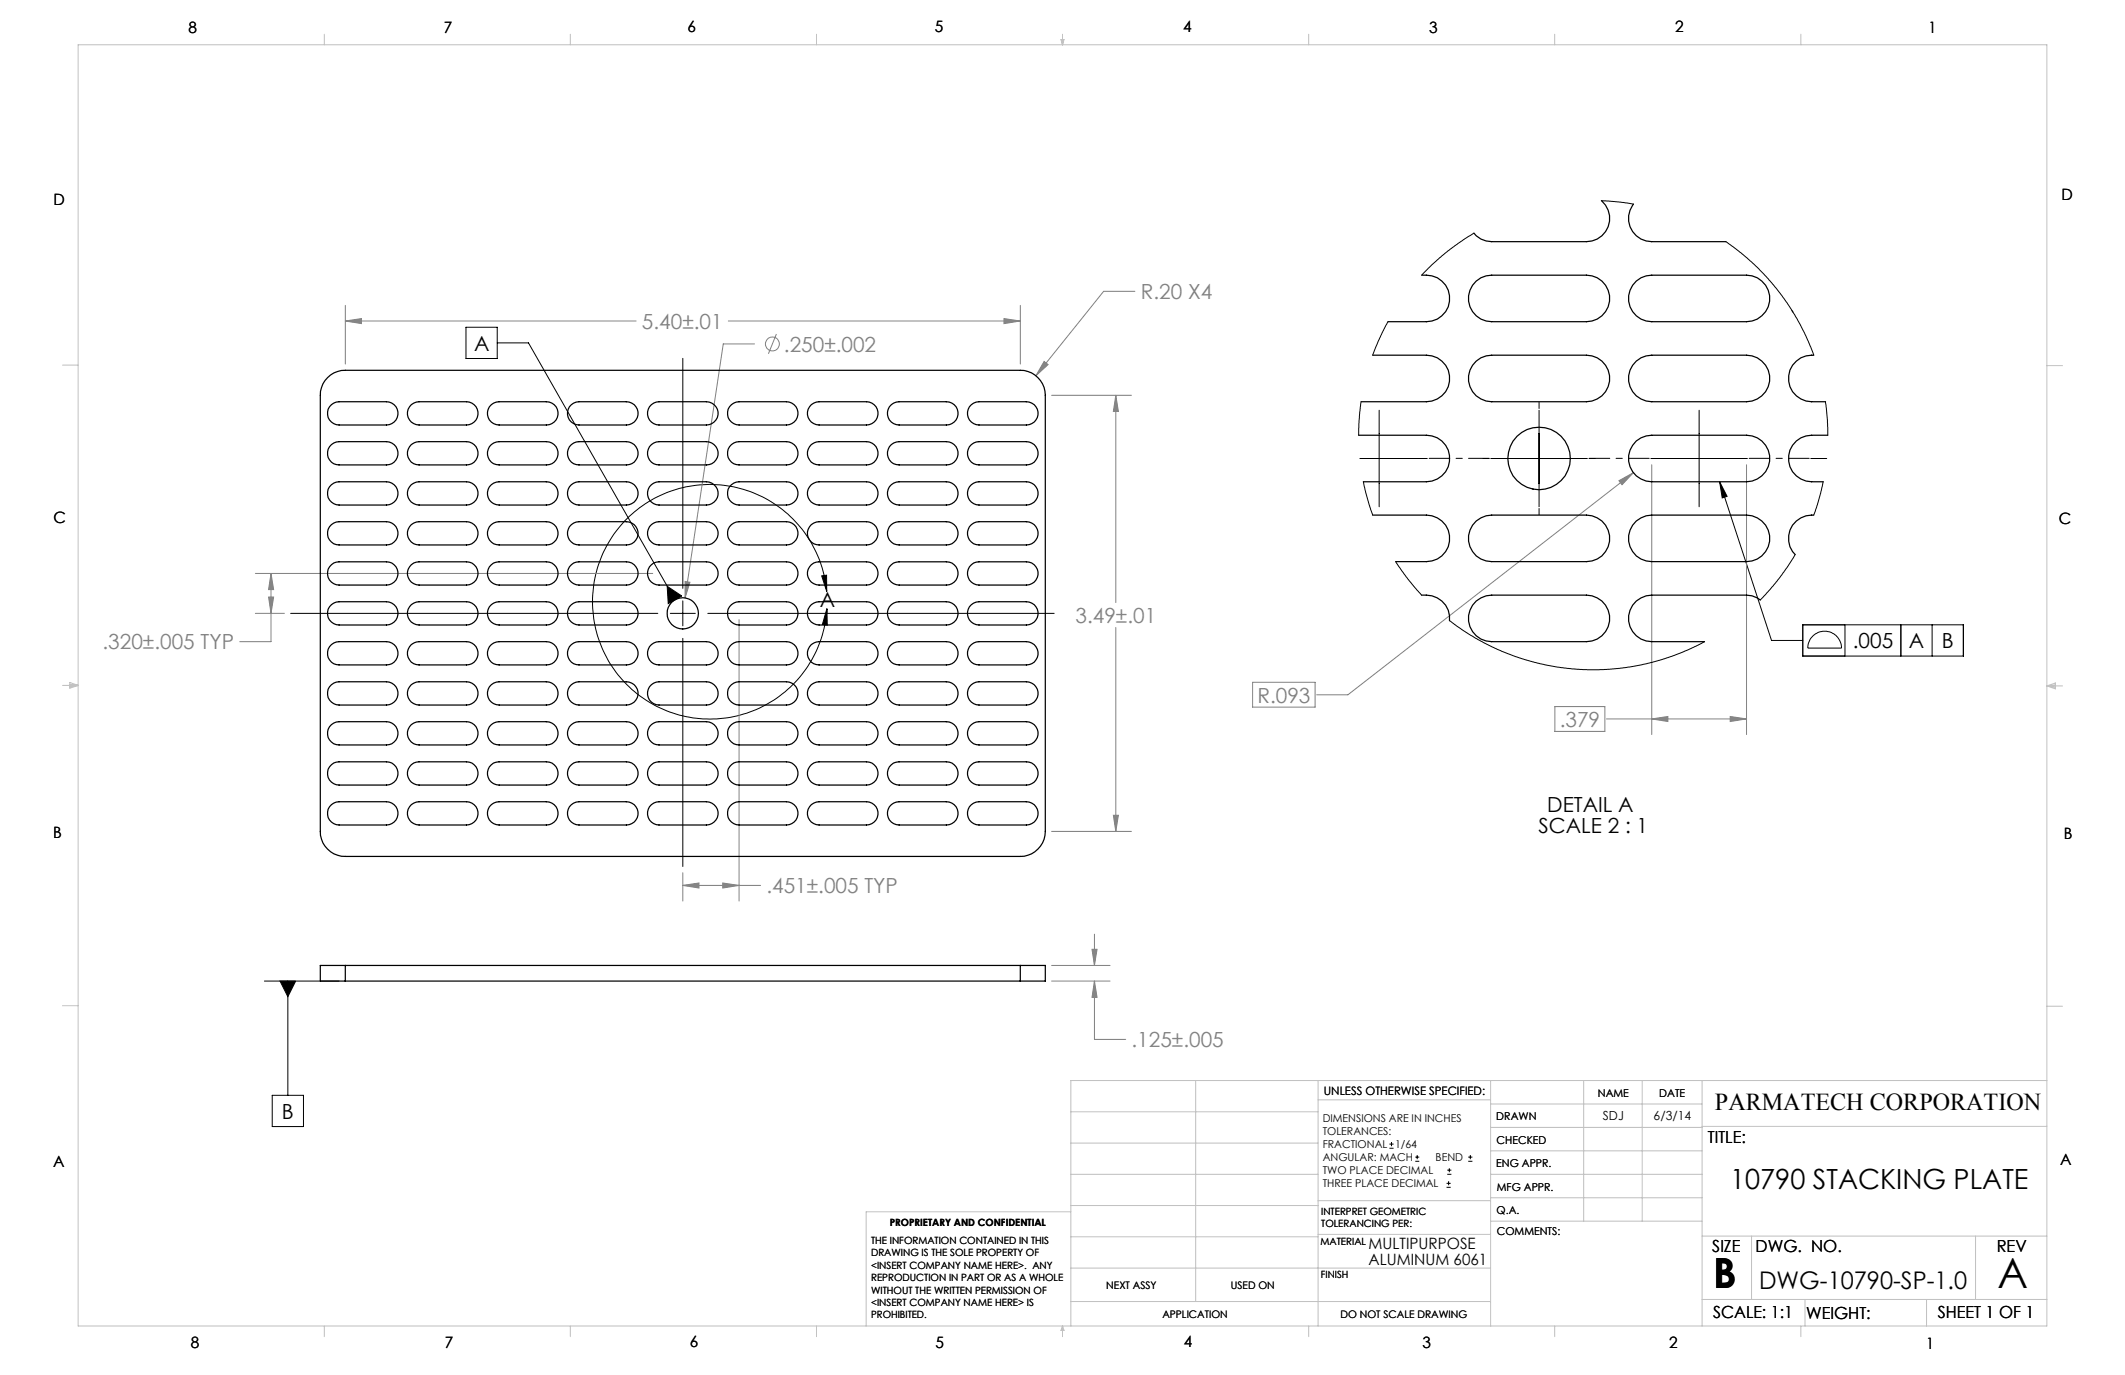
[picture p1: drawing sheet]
<svg xmlns="http://www.w3.org/2000/svg" width="432mm" height="279mm" viewBox="0 0 432 279" stroke-linecap="round" stroke-linejoin="round" font-family="sans-serif">
<g fill="none" stroke="#808080" stroke-width=".2">
<path d="M230.6 59.2h-6.3l-13.8 17.1M70.2 65.2l3.2-.5v1.1zM70.2 62.1v11.9M70.2 65.2h59.1M148 65.2h59.3M153.3 69.9h-6.3l-7.8 51.6M157.8 67.9l-1.7 4M204 64.7l3.3 .5-3.3 .6zM207.3 62.1v11.9M212.2 73.4l.8 .7-2.5 2.2zM213.7 80.3h16.2M226.7 80.3l.6 3.3h-1.1z"/>
<path d="M226.7 80.3v42.1M329 97.7l2.9-1.6-2.3 2.4zM331.9 96.1l-58 45.1h-6.4M335.6 94.4v54.9M354.9 94.4v54.9M51.9 116.5h80.7M55.1 116.5l.5 3.3h-1zM55.1 116.5v13.9h-6.4M139.2 118.1l1 .2-1 3.2zM51.9 124.6h5.9M54.6 121.3h1l-.5 3.3zM150.2 125.9v57.2"/>
<path d="M226.7 127.5v41.4M254.5 138.6h12.7v5.1h-12.7zM315.9 143.6h10.2v5h-10.2zM326.4 146.1h28.5M335.6 146.1l3.3-.5v1zM351.6 145.6l3.3 .5-3.3 .5zM138.7 179.9l3.3-.5v1zM138.7 177.3v5.8M138.7 179.9h15.9M146.9 179.4l3.3 .5-3.3 .5zM213.7 168.9h16.2M226.2 165.7h1.1l-.6 3.2z"/>
<path d="M213.7 196.2h11.9M213.7 199.4h11.9M221.9 192.9h1l-.5 3.3zM222.4 199.4l.5 3.3h-1zM222.4 199.4v11.8h6.3M222.4 189.8v6.4"/>
<circle cx="157" cy="69.9" r="1.41"/>
</g>
<g fill="none" stroke="#000" stroke-width=".2">
<path d="M94.7 66.5h6.3v6.3h-6.3zM101 69.7h6.4l29.8 52.2M138.7 72.8v46.8M276.3 93.2h13.7M280.2 83.4v19.6M301.3 93.2h1.3M302.9 93.2h19.6M312.7 81.7v1.3M312.7 83.4v19.6M322.9 93.2h1.3M335.5 93.2h19.6M345.3 83.4v19.6"/>
<path d="M349.4 97.9l1.5 3-.9 .3zM349.4 97.9l10.6 32.2h6.3M367.9 93.2h3.3M135.6 119.1l2.9 2-2.7 1.6zM167 117l1-.1v3.3zM312.7 103.3v1.3M59.1 124.6h74.6M136.2 124.6h5.1M138.7 122.1v5.1M138.7 129.7v46.4M143.8 124.6h70.4M168 120.2a23.8 23.8 0 0 0-36.3-18.2 23.8 23.8 0 0 0 0 40.6 23.8 23.8 0 0 0 36.3-18.2v-.7"/>
<path d="M168 123.7l.1 3.3-1-.1zM366.3 127h32.7v6.3h-32.7zM368.5 129.1a3.4 3.4 0 0 1 3.7-.6 3.4 3.4 0 0 1 2 3.2h-6.9a3.6 3.6 0 0 1 1.2-2.6zM374.9 127v6.3M386.3 127v6.3M392.6 127v6.3M53.7 199.4h15.2M56.9 199.4h3.2l-1.6 3.1zM58.5 199.4v23.2M55.3 222.6h6.4v6.3h-6.4zM282.3 233.3h.9M282.3 232.5h.9"/>
<path d="M282.8 232.1v.8M287.6 236h.8M287.6 235.1h.8M288 234.7v.8M294.1 238.6h.8M294.1 237.8h.8M294.5 237.4v.8M298.3 236h.9M298.3 235.1h.9M298.8 234.7v.8M293.9 241.3h.9M293.9 240.5h.9"/>
<path d="M294.4 240v.8"/>
</g>
<path d="M302.6 93.1h-12.2M335.1 93.1h-12.2M367.6 93.1h-12.2" fill="none" stroke="#000" stroke-width=".2" stroke-dasharray="15.2 1.3 1.3 1.3" stroke-dashoffset="11"/>
<g fill="none" stroke="#c0c0c0" stroke-width=".2">
<path d="M15.9 9.1h400v260.4h-400zM65.9 6.9v2.2M115.9 6.9v2.2M165.9 6.9v2.2M215.6 8h.6l-.3 1.1zM215.7 8l.2 1.1M215.9 6.9v2.2M216 8l-.1 1.1M265.9 6.9v2.2M315.9 6.9v2.2M365.9 6.9v2.2M12.7 74.2h3.2"/>
<path d="M415.9 74.3h3.2M12.7 139.3h3.2M14.2 139.1l1.7 .2M14.2 138.7l1.7 .6-1.7 .5zM15.9 139.3l-1.7 .3M415.9 139.4h3.2M415.9 139.4l1.8-.6v1.2zM415.9 139.4l1.8 .3M417.7 139.2l-1.8 .2M12.7 204.4h3.2M243 219.6v44.9M267.8 219.6v49.9"/>
<path d="M302.9 219.6v49.9M321.8 219.6v28.5M333.7 219.6v28.5M345.9 219.6v49.9M415.9 204.5h3.2M415.9 219.6h-198.3v49.9M217.6 238.6h50.2M217.6 232.3h50.2M217.6 225.9h50.2M267.8 223.5h35.1M302.9 233.9h43M302.9 229.1h43"/>
<path d="M302.9 224.3h43M302.9 238.6h43M345.9 228.9h70M217.6 257.7h85.3M217.6 251.3h50.2M217.6 245h50.2M217.6 246.2h-41.6v23.3M267.8 250.8h35.1M267.8 244h35.1M302.9 248.1h43M302.9 243.4h43M345.9 251.2h70"/>
<path d="M355.9 251.2v12.9M401.4 251.2v12.9M65.9 269.5v2.1M115.9 269.5v2.1M165.9 269.5v2.1M215.9 269.5v2.1M215.9 269.5l.3 .8h-.6zM217.6 264.5h85.3M265.9 269.5v2.1M315.9 269.5v2.1M345.9 264.1h70M365.9 269.5v2.1"/>
<path d="M366.8 264.1v5.4M391.5 264.1v5.4"/>
</g>
<path d="M167 117l1-.1v3.3zM168 123.7l.1 3.3-1-.1zM135.6 119.1l2.9 2-2.7 1.6zM56.9 199.4l1.6 3.1 1.6-3.1zM349.4 97.9l1.5 3-.9 .3z" fill="#000"/>
<path d="M226.2 165.7h1.1l-.6 3.2zM226.7 80.3l.6 3.3h-1.1zM204 64.7l3.3 .5-3.3 .6zM70.2 65.2l3.2-.5v1.1zM139.2 118.1v3.4l1-3.2zM138.7 179.9l3.3-.5v1zM146.9 179.4l3.3 .5-3.3 .5zM54.6 121.3h1l-.5 3.3zM55.1 116.5l.5 3.3h-1zM212.2 73.4l-1.7 2.9 2.5-2.2zM221.9 192.9h1l-.5 3.3zM222.4 199.4l.5 3.3h-1zM329 97.7l.6 .8 2.3-2.4zM335.6 146.1l3.3-.5v1zM351.6 145.6l3.3 .5-3.3 .5z" fill="#808080"/>
<g fill="none" stroke="#000" stroke-width=".25">
<path d="M288.9 55.9a4.8 4.8 0 0 1 5.6 4.2 4.8 4.8 0 0 1-4.7 5.3h-7.8M300 57.1l.9-.7 1.1-.3 1.1-.2h19.3a4.7 4.7 0 0 1 4.7 4.7 4.7 4.7 0 0 1-4.7 4.8h-19.3a4.7 4.7 0 0 1-4.4-3.1 4.7 4.7 0 0 1 1.3-5.2zM325.4 40.8a4.7 4.7 0 0 1 1.4 5.2 4.7 4.7 0 0 1-4.4 3.1h-19.3a4.4 4.4 0 0 1-3.6-1.7M331.9 41.5a4.7 4.7 0 0 0-.5 5 4.7 4.7 0 0 0 4.2 2.6h15.1M332.5 57.1l.9-.7 1.1-.3 1.1-.2h19.3a4.7 4.7 0 0 1 4.7 4.7 4.7 4.7 0 0 1-4.7 4.8h-19.3a4.7 4.7 0 0 1-4.4-3.1 4.7 4.7 0 0 1 1.3-5.2zM66.6 76.7a4.8 4.8 0 0 1 3.6-1.5h137.1a5.1 5.1 0 0 1 5.1 5.1v88.6a5.1 5.1 0 0 1-5.1 5.1h-137.1a5.1 5.1 0 0 1-5.1-5.1v-88.6a5 5 0 0 1 1.5-3.6zM278.9 72.2h10.9a4.7 4.7 0 0 1 4.8 4.7 4.7 4.7 0 0 1-4.8 4.7h-13.2M300 73.4l.9-.7 1.1-.4 1.1-.1h19.3a4.7 4.7 0 0 1 4.7 4.7 4.7 4.7 0 0 1-4.7 4.7h-19.3a4.7 4.7 0 0 1-4.4-3 4.7 4.7 0 0 1 1.3-5.2zM332.5 73.4l.9-.7 1.1-.4 1.1-.1h19.3a4.7 4.7 0 0 1 4.7 4.7 4.7 4.7 0 0 1-4.7 4.7h-19.3a4.7 4.7 0 0 1-4.4-3 4.7 4.7 0 0 1 1.3-5.2zM364.1 63.1l.2 .3M368.5 72.2a4.7 4.7 0 0 0-5.1 4.5 4.7 4.7 0 0 0 4.7 4.9h2.8M67.3 98.5l1-.5 .6-.1h9.6a2.36 2.36 0 0 1 2.4 2.4 2.36 2.36 0 0 1-2.4 2.3h-9.6a2.35 2.35 0 0 1-2.2-1.5 2.35 2.35 0 0 1 .6-2.6z"/>
<path d="M67.3 90.3l1-.5 .6-.1h9.6a2.36 2.36 0 0 1 2.4 2.4 2.36 2.36 0 0 1-2.4 2.4h-9.6a2.35 2.35 0 0 1-2.2-1.5 2.35 2.35 0 0 1 .6-2.7zM67.3 82.2l1-.5 .6-.1h9.6a2.36 2.36 0 0 1 2.4 2.4 2.36 2.36 0 0 1-2.4 2.4h-9.6a2.35 2.35 0 0 1-2.2-1.6 2.35 2.35 0 0 1 .6-2.6zM83.6 98.5l1-.5 .6-.1h9.6a2.36 2.36 0 0 1 2.3 2.4 2.36 2.36 0 0 1-2.3 2.3h-9.6a2.36 2.36 0 0 1-2.3-1.5 2.36 2.36 0 0 1 .7-2.6zM83.6 90.3l1-.5 .6-.1h9.6a2.36 2.36 0 0 1 2.3 2.4 2.36 2.36 0 0 1-2.3 2.4h-9.6a2.36 2.36 0 0 1-2.3-1.5 2.36 2.36 0 0 1 .7-2.7zM83.6 82.2l1-.5 .6-.1h9.6a2.36 2.36 0 0 1 2.3 2.4 2.36 2.36 0 0 1-2.3 2.4h-9.6a2.36 2.36 0 0 1-2.3-1.6 2.36 2.36 0 0 1 .7-2.6zM99.8 98.5l.5-.3 1.1-.3h9.6a2.36 2.36 0 0 1 2.4 2.4 2.36 2.36 0 0 1-2.4 2.3h-9.6a2.36 2.36 0 0 1-2.2-1.5 2.36 2.36 0 0 1 .6-2.6zM99.8 90.3l.5-.3 1.1-.3h9.6a2.36 2.36 0 0 1 2.4 2.4 2.36 2.36 0 0 1-2.4 2.4h-9.6a2.36 2.36 0 0 1-2.2-1.5 2.36 2.36 0 0 1 .6-2.7zM99.8 82.2l.5-.3 1.1-.3h9.6a2.36 2.36 0 0 1 2.4 2.4 2.36 2.36 0 0 1-2.4 2.4h-9.6a2.36 2.36 0 0 1-2.2-1.6 2.36 2.36 0 0 1 .6-2.6zM116.1 98.5l1-.5 .6-.1h9.6a2.36 2.36 0 0 1 2.4 2.4 2.36 2.36 0 0 1-2.4 2.3h-9.6a2.36 2.36 0 0 1-2.2-1.5 2.36 2.36 0 0 1 .6-2.6zM116.1 90.3l1-.5 .6-.1h9.6a2.36 2.36 0 0 1 2.4 2.4 2.36 2.36 0 0 1-2.4 2.4h-9.6a2.36 2.36 0 0 1-2.2-1.6 2.36 2.36 0 0 1 .6-2.6zM116.1 82.2l1-.5 .6-.1h9.6a2.36 2.36 0 0 1 2.4 2.4 2.36 2.36 0 0 1-2.4 2.4h-9.6a2.36 2.36 0 0 1-2.2-1.6 2.36 2.36 0 0 1 .6-2.6zM132.4 98.5l.9-.5 .6-.1h9.6a2.36 2.36 0 0 1 2.4 2.4 2.36 2.36 0 0 1-2.4 2.3h-9.6a2.36 2.36 0 0 1-2.2-1.5 2.36 2.36 0 0 1 .7-2.6z"/>
<path d="M132.4 90.3l.9-.5 .6-.1h9.6a2.36 2.36 0 0 1 2.4 2.4 2.36 2.36 0 0 1-2.4 2.4h-9.6a2.36 2.36 0 0 1-2.2-1.6 2.36 2.36 0 0 1 .7-2.6zM132.4 82.2l.9-.5 .6-.1h9.6a2.36 2.36 0 0 1 2.4 2.4 2.36 2.36 0 0 1-2.4 2.4h-9.6a2.36 2.36 0 0 1-2.2-1.6 2.36 2.36 0 0 1 .7-2.6zM148.6 98.5l1-.5 .6-.1h9.6a2.36 2.36 0 0 1 2.4 2.4 2.36 2.36 0 0 1-2.4 2.3h-9.6a2.35 2.35 0 0 1-2.2-1.5 2.35 2.35 0 0 1 .6-2.6zM148.6 90.3l1-.5 .6-.1h9.6a2.36 2.36 0 0 1 2.4 2.4 2.36 2.36 0 0 1-2.4 2.4h-9.6a2.35 2.35 0 0 1-2.2-1.5 2.35 2.35 0 0 1 .6-2.7zM148.6 82.2l1-.5 .6-.1h9.6a2.36 2.36 0 0 1 2.4 2.4 2.36 2.36 0 0 1-2.4 2.4h-9.6a2.35 2.35 0 0 1-2.2-1.6 2.35 2.35 0 0 1 .6-2.6zM164.9 98.5l1-.5 .5-.1h9.7a2.36 2.36 0 0 1 2.3 2.4 2.36 2.36 0 0 1-2.3 2.3h-9.7a2.36 2.36 0 0 1-2.2-1.5 2.36 2.36 0 0 1 .7-2.6zM164.9 90.3l1-.5 .5-.1h9.7a2.36 2.36 0 0 1 2.3 2.4 2.36 2.36 0 0 1-2.3 2.4h-9.7a2.36 2.36 0 0 1-2.2-1.5 2.36 2.36 0 0 1 .7-2.7zM164.9 82.2l1-.5 .5-.1h9.7a2.36 2.36 0 0 1 2.3 2.4 2.36 2.36 0 0 1-2.3 2.4h-9.7a2.36 2.36 0 0 1-2.2-1.6 2.36 2.36 0 0 1 .7-2.6zM181.1 98.5l.5-.3 1.1-.3h9.6a2.36 2.36 0 0 1 2.4 2.4 2.36 2.36 0 0 1-2.4 2.3h-9.6a2.36 2.36 0 0 1-2.2-1.5 2.36 2.36 0 0 1 .6-2.6zM181.1 90.3l.5-.3 1.1-.3h9.6a2.36 2.36 0 0 1 2.4 2.4 2.36 2.36 0 0 1-2.4 2.4h-9.6a2.36 2.36 0 0 1-2.2-1.5 2.36 2.36 0 0 1 .6-2.7zM181.1 82.2l.5-.3 1.1-.3h9.6a2.36 2.36 0 0 1 2.4 2.4 2.36 2.36 0 0 1-2.4 2.4h-9.6a2.36 2.36 0 0 1-2.2-1.6 2.36 2.36 0 0 1 .6-2.6zM197.4 98.5l1-.5 .5-.1h9.7a2.36 2.36 0 0 1 2.3 2.4 2.36 2.36 0 0 1-2.3 2.3h-9.7a2.36 2.36 0 0 1-2.2-1.5 2.36 2.36 0 0 1 .7-2.6z"/>
<path d="M197.4 90.3l1-.5 .5-.1h9.7a2.36 2.36 0 0 1 2.3 2.4 2.36 2.36 0 0 1-2.3 2.4h-9.7a2.36 2.36 0 0 1-2.2-1.6 2.36 2.36 0 0 1 .7-2.6zM197.4 82.2l1-.5 .5-.1h9.7a2.36 2.36 0 0 1 2.3 2.4 2.36 2.36 0 0 1-2.3 2.4h-9.7a2.36 2.36 0 0 1-2.2-1.6 2.36 2.36 0 0 1 .7-2.6zM276.1 88.4h13.7a4.7 4.7 0 0 1 4.8 4.8 4.7 4.7 0 0 1-4.8 4.7h-12.8M332.5 89.6l.9-.6 1.1-.4 1.1-.2h19.3a4.7 4.7 0 0 1 4.7 4.8 4.7 4.7 0 0 1-4.7 4.7h-19.3a4.8 4.8 0 0 1-4.4-3.1 4.8 4.8 0 0 1 1.3-5.2zM371.4 88.4h-3.3a4.7 4.7 0 0 0-4.7 4.8 4.7 4.7 0 0 0 4.7 4.7h2.4M67.3 114.8l.5-.4 1.1-.2h9.6a2.36 2.36 0 0 1 2.4 2.3 2.36 2.36 0 0 1-2.4 2.4h-9.6a2.35 2.35 0 0 1-2.2-1.5 2.35 2.35 0 0 1 .6-2.6zM67.3 106.6l1-.5 .6-.1h9.6a2.36 2.36 0 0 1 2.4 2.4 2.36 2.36 0 0 1-2.4 2.3h-9.6a2.35 2.35 0 0 1-2.2-1.5 2.35 2.35 0 0 1 .6-2.6zM83.6 114.8l.5-.4 1.1-.2h9.6a2.36 2.36 0 0 1 2.3 2.3 2.36 2.36 0 0 1-2.3 2.4h-9.6a2.37 2.37 0 0 1-2.2-1.5 2.37 2.37 0 0 1 .6-2.6zM83.6 106.6l1-.5 .6-.1h9.6a2.36 2.36 0 0 1 2.3 2.4 2.36 2.36 0 0 1-2.3 2.3h-9.6a2.36 2.36 0 0 1-2.3-1.5 2.36 2.36 0 0 1 .7-2.6zM99.8 114.8l.5-.4 1.1-.2h9.6a2.36 2.36 0 0 1 2.4 2.3 2.36 2.36 0 0 1-2.4 2.4h-9.6a2.37 2.37 0 0 1-2.2-1.5 2.37 2.37 0 0 1 .6-2.6zM99.8 106.6l.5-.3 1.1-.3h9.6a2.36 2.36 0 0 1 2.4 2.4 2.36 2.36 0 0 1-2.4 2.3h-9.6a2.36 2.36 0 0 1-2.2-1.5 2.36 2.36 0 0 1 .6-2.6zM116.1 114.8l.5-.4 1.1-.2h9.6a2.36 2.36 0 0 1 2.4 2.3 2.36 2.36 0 0 1-2.4 2.4h-9.6a2.37 2.37 0 0 1-2.2-1.5 2.37 2.37 0 0 1 .6-2.6z"/>
<path d="M116.1 106.6l1-.5 .6-.1h9.6a2.36 2.36 0 0 1 2.4 2.4 2.36 2.36 0 0 1-2.4 2.3h-9.6a2.36 2.36 0 0 1-2.2-1.5 2.36 2.36 0 0 1 .6-2.6zM132.4 114.8l.4-.4 1.1-.2h9.6a2.36 2.36 0 0 1 2.4 2.3 2.36 2.36 0 0 1-2.4 2.4h-9.6a2.37 2.37 0 0 1-2.2-1.5 2.37 2.37 0 0 1 .7-2.6zM132.4 106.6l.9-.5 .6-.1h9.6a2.36 2.36 0 0 1 2.4 2.4 2.36 2.36 0 0 1-2.4 2.3h-9.6a2.36 2.36 0 0 1-2.2-1.5 2.36 2.36 0 0 1 .7-2.6zM148.6 114.8l.5-.4 1.1-.2h9.6a2.36 2.36 0 0 1 2.4 2.3 2.36 2.36 0 0 1-2.4 2.4h-9.6a2.35 2.35 0 0 1-2.2-1.5 2.35 2.35 0 0 1 .6-2.6zM148.6 106.6l1-.5 .6-.1h9.6a2.36 2.36 0 0 1 2.4 2.4 2.36 2.36 0 0 1-2.4 2.3h-9.6a2.35 2.35 0 0 1-2.2-1.5 2.35 2.35 0 0 1 .6-2.6zM164.9 114.8l.4-.4 1.1-.2h9.7a2.36 2.36 0 0 1 2.3 2.3 2.36 2.36 0 0 1-2.3 2.4h-9.7a2.37 2.37 0 0 1-2.2-1.5 2.37 2.37 0 0 1 .7-2.6zM164.9 106.6l1-.5 .5-.1h9.7a2.36 2.36 0 0 1 2.3 2.4 2.36 2.36 0 0 1-2.3 2.3h-9.7a2.36 2.36 0 0 1-2.2-1.5 2.36 2.36 0 0 1 .7-2.6zM181.1 114.8l.5-.4 1.1-.2h9.6a2.36 2.36 0 0 1 2.4 2.3 2.36 2.36 0 0 1-2.4 2.4h-9.6a2.37 2.37 0 0 1-2.2-1.5 2.37 2.37 0 0 1 .6-2.6zM181.1 106.6l.5-.3 1.1-.3h9.6a2.36 2.36 0 0 1 2.4 2.4 2.36 2.36 0 0 1-2.4 2.3h-9.6a2.36 2.36 0 0 1-2.2-1.5 2.36 2.36 0 0 1 .6-2.6zM197.4 114.8l.4-.4 1.1-.2h9.7a2.36 2.36 0 0 1 2.3 2.3 2.36 2.36 0 0 1-2.3 2.4h-9.7a2.37 2.37 0 0 1-2.1-1.5 2.37 2.37 0 0 1 .6-2.6zM197.4 106.6l1-.5 .5-.1h9.7a2.36 2.36 0 0 1 2.3 2.4 2.36 2.36 0 0 1-2.3 2.3h-9.7a2.36 2.36 0 0 1-2.2-1.5 2.36 2.36 0 0 1 .7-2.6zM278.9 104.7h10.9a4.7 4.7 0 0 1 4.8 4.7 4.7 4.7 0 0 1-4.8 4.7h-6.2"/>
<path d="M300 105.9l.9-.7 1.1-.4 1.1-.1h19.3a4.7 4.7 0 0 1 4.7 4.7 4.7 4.7 0 0 1-4.7 4.7h-19.3a4.7 4.7 0 0 1-4.4-3 4.7 4.7 0 0 1 1.3-5.2zM332.5 105.9l.9-.7 1.1-.4 1.1-.1h19.3a4.7 4.7 0 0 1 4.7 4.7 4.7 4.7 0 0 1-4.7 4.7h-19.3a4.7 4.7 0 0 1-4.4-3 4.7 4.7 0 0 1 1.3-5.2zM368.5 104.7a4.7 4.7 0 0 0-4.6 2.7 4.7 4.7 0 0 0 .9 5.3M67.3 122.9l1-.6h.6h9.6a2.36 2.36 0 0 1 2.4 2.3 2.36 2.36 0 0 1-2.4 2.4h-9.6a2.35 2.35 0 0 1-2.2-1.5 2.35 2.35 0 0 1 .6-2.6zM67.3 131l1-.5 .6-.1h9.6a2.36 2.36 0 0 1 2.4 2.4 2.36 2.36 0 0 1-2.4 2.3h-9.6a2.35 2.35 0 0 1-2.2-1.5 2.35 2.35 0 0 1 .6-2.6zM67.3 139.1l1-.5 .6-.1h9.6a2.36 2.36 0 0 1 2.4 2.4 2.36 2.36 0 0 1-2.4 2.4h-9.6a2.35 2.35 0 0 1-2.2-1.6 2.35 2.35 0 0 1 .6-2.6zM83.6 122.9l1-.6h.6h9.6a2.36 2.36 0 0 1 2.3 2.3 2.36 2.36 0 0 1-2.3 2.4h-9.6a2.36 2.36 0 0 1-2.3-1.5 2.36 2.36 0 0 1 .7-2.6zM83.6 131l1-.5 .6-.1h9.6a2.36 2.36 0 0 1 2.3 2.4 2.36 2.36 0 0 1-2.3 2.3h-9.6a2.36 2.36 0 0 1-2.3-1.5 2.36 2.36 0 0 1 .7-2.6zM83.6 139.1l1-.5 .6-.1h9.6a2.36 2.36 0 0 1 2.3 2.4 2.36 2.36 0 0 1-2.3 2.4h-9.6a2.36 2.36 0 0 1-2.3-1.6 2.36 2.36 0 0 1 .7-2.6zM99.8 122.9l.5-.3 1.1-.3h9.6a2.36 2.36 0 0 1 2.4 2.3 2.36 2.36 0 0 1-2.4 2.4h-9.6a2.36 2.36 0 0 1-2.2-1.5 2.36 2.36 0 0 1 .6-2.6zM99.8 131l.5-.3 1.1-.3h9.6a2.36 2.36 0 0 1 2.4 2.4 2.36 2.36 0 0 1-2.4 2.3h-9.6a2.36 2.36 0 0 1-2.2-1.5 2.36 2.36 0 0 1 .6-2.6zM99.8 139.1l.5-.3 1.1-.3h9.6a2.36 2.36 0 0 1 2.4 2.4 2.36 2.36 0 0 1-2.4 2.4h-9.6a2.36 2.36 0 0 1-2.2-1.6 2.36 2.36 0 0 1 .6-2.6z"/>
<path d="M116.1 122.9l1-.6h.6h9.6a2.36 2.36 0 0 1 2.4 2.3 2.36 2.36 0 0 1-2.4 2.4h-9.6a2.36 2.36 0 0 1-2.2-1.5 2.36 2.36 0 0 1 .6-2.6zM116.1 131l1-.5 .6-.1h9.6a2.36 2.36 0 0 1 2.4 2.4 2.36 2.36 0 0 1-2.4 2.3h-9.6a2.36 2.36 0 0 1-2.2-1.5 2.36 2.36 0 0 1 .6-2.6zM116.1 139.1l1-.5 .6-.1h9.6a2.36 2.36 0 0 1 2.4 2.4 2.36 2.36 0 0 1-2.4 2.4h-9.6a2.36 2.36 0 0 1-2.2-1.6 2.36 2.36 0 0 1 .6-2.6zM132.4 131l.9-.5 .6-.1h9.6a2.36 2.36 0 0 1 2.4 2.4 2.36 2.36 0 0 1-2.4 2.3h-9.6a2.36 2.36 0 0 1-2.2-1.5 2.36 2.36 0 0 1 .7-2.6zM132.4 139.1l.9-.5 .6-.1h9.6a2.36 2.36 0 0 1 2.4 2.4 2.36 2.36 0 0 1-2.4 2.4h-9.6a2.36 2.36 0 0 1-2.2-1.6 2.36 2.36 0 0 1 .7-2.6zM148.6 122.9l1-.6h.6h9.6a2.36 2.36 0 0 1 2.4 2.3 2.36 2.36 0 0 1-2.4 2.4h-9.6a2.35 2.35 0 0 1-2.2-1.5 2.35 2.35 0 0 1 .6-2.6zM148.6 131l1-.5 .6-.1h9.6a2.36 2.36 0 0 1 2.4 2.4 2.36 2.36 0 0 1-2.4 2.3h-9.6a2.35 2.35 0 0 1-2.2-1.5 2.35 2.35 0 0 1 .6-2.6zM148.6 139.1l1-.5 .6-.1h9.6a2.36 2.36 0 0 1 2.4 2.4 2.36 2.36 0 0 1-2.4 2.4h-9.6a2.35 2.35 0 0 1-2.2-1.6 2.35 2.35 0 0 1 .6-2.6zM164.9 122.9l1-.6h.5h9.7a2.36 2.36 0 0 1 2.3 2.3 2.36 2.36 0 0 1-2.3 2.4h-9.7a2.36 2.36 0 0 1-2.2-1.5 2.36 2.36 0 0 1 .7-2.6zM164.9 131l1-.5 .5-.1h9.7a2.36 2.36 0 0 1 2.3 2.4 2.36 2.36 0 0 1-2.3 2.3h-9.7a2.36 2.36 0 0 1-2.2-1.5 2.36 2.36 0 0 1 .7-2.6zM164.9 139.1l1-.5 .5-.1h9.7a2.36 2.36 0 0 1 2.3 2.4 2.36 2.36 0 0 1-2.3 2.4h-9.7a2.36 2.36 0 0 1-2.2-1.6 2.36 2.36 0 0 1 .7-2.6zM181.1 122.9l.5-.3 1.1-.3h9.6a2.36 2.36 0 0 1 2.4 2.3 2.36 2.36 0 0 1-2.4 2.4h-9.6a2.36 2.36 0 0 1-2.2-1.5 2.36 2.36 0 0 1 .6-2.6z"/>
<path d="M181.1 131l.5-.3 1.1-.3h9.6a2.36 2.36 0 0 1 2.4 2.4 2.36 2.36 0 0 1-2.4 2.3h-9.6a2.36 2.36 0 0 1-2.2-1.5 2.36 2.36 0 0 1 .6-2.6zM181.1 139.1l.5-.3 1.1-.3h9.6a2.36 2.36 0 0 1 2.4 2.4 2.36 2.36 0 0 1-2.4 2.4h-9.6a2.36 2.36 0 0 1-2.2-1.6 2.36 2.36 0 0 1 .6-2.6zM197.4 122.9l1-.6h.5h9.7a2.36 2.36 0 0 1 2.3 2.3 2.36 2.36 0 0 1-2.3 2.4h-9.7a2.36 2.36 0 0 1-2.2-1.5 2.36 2.36 0 0 1 .7-2.6zM197.4 131l1-.5 .5-.1h9.7a2.36 2.36 0 0 1 2.3 2.4 2.36 2.36 0 0 1-2.3 2.3h-9.7a2.36 2.36 0 0 1-2.2-1.5 2.36 2.36 0 0 1 .7-2.6zM197.4 139.1l1-.5 .5-.1h9.7a2.36 2.36 0 0 1 2.3 2.4 2.36 2.36 0 0 1-2.3 2.4h-9.7a2.36 2.36 0 0 1-2.2-1.6 2.36 2.36 0 0 1 .7-2.6zM288.9 120.9a4.8 4.8 0 0 1 5.6 5.2M300 122.1l.9-.6 1.1-.4 1.1-.2h19.3a4.7 4.7 0 0 1 4.7 4.8 4.7 4.7 0 0 1-4.7 4.7h-19.3a4.7 4.7 0 0 1-4.4-3.1 4.7 4.7 0 0 1 1.3-5.2zM357.7 121.9l-.6-.4-1.1-.4-1.1-.2h-19.3a4.7 4.7 0 0 0-4.7 4.8 4.7 4.7 0 0 0 4.7 4.7h10.8M67.3 147.2l1-.5 .6-.1h9.6a2.36 2.36 0 0 1 2.4 2.4 2.36 2.36 0 0 1-2.4 2.4h-9.6a2.35 2.35 0 0 1-2.2-1.5 2.35 2.35 0 0 1 .6-2.7zM67.3 155.4l.5-.4 1.1-.2h9.6a2.36 2.36 0 0 1 2.4 2.4 2.36 2.36 0 0 1-2.4 2.3h-9.6a2.35 2.35 0 0 1-2.2-1.5 2.35 2.35 0 0 1 .6-2.6zM83.6 147.2l1-.5 .6-.1h9.6a2.36 2.36 0 0 1 2.3 2.4 2.36 2.36 0 0 1-2.3 2.4h-9.6a2.36 2.36 0 0 1-2.3-1.5 2.36 2.36 0 0 1 .7-2.7zM83.6 155.4l.5-.4 1.1-.2h9.6a2.36 2.36 0 0 1 2.3 2.4 2.36 2.36 0 0 1-2.3 2.3h-9.6a2.37 2.37 0 0 1-2.2-1.5 2.37 2.37 0 0 1 .6-2.6z"/>
<path d="M99.8 147.2l.5-.3 1.1-.3h9.6a2.36 2.36 0 0 1 2.4 2.4 2.36 2.36 0 0 1-2.4 2.4h-9.6a2.36 2.36 0 0 1-2.2-1.5 2.36 2.36 0 0 1 .6-2.7zM99.8 155.4l.5-.4 1.1-.2h9.6a2.36 2.36 0 0 1 2.4 2.4 2.36 2.36 0 0 1-2.4 2.3h-9.6a2.37 2.37 0 0 1-2.2-1.5 2.37 2.37 0 0 1 .6-2.6zM116.1 147.2l1-.5 .6-.1h9.6a2.36 2.36 0 0 1 2.4 2.4 2.36 2.36 0 0 1-2.4 2.4h-9.6a2.36 2.36 0 0 1-2.2-1.6 2.36 2.36 0 0 1 .6-2.6zM116.1 155.4l.5-.4 1.1-.2h9.6a2.36 2.36 0 0 1 2.4 2.4 2.36 2.36 0 0 1-2.4 2.3h-9.6a2.37 2.37 0 0 1-2.2-1.5 2.37 2.37 0 0 1 .6-2.6zM132.4 147.2l.9-.5 .6-.1h9.6a2.36 2.36 0 0 1 2.4 2.4 2.36 2.36 0 0 1-2.4 2.4h-9.6a2.36 2.36 0 0 1-2.2-1.6 2.36 2.36 0 0 1 .7-2.6zM132.4 155.4l.4-.4 1.1-.2h9.6a2.36 2.36 0 0 1 2.4 2.4 2.36 2.36 0 0 1-2.4 2.3h-9.6a2.37 2.37 0 0 1-2.2-1.5 2.37 2.37 0 0 1 .7-2.6zM148.6 147.2l1-.5 .6-.1h9.6a2.36 2.36 0 0 1 2.4 2.4 2.36 2.36 0 0 1-2.4 2.4h-9.6a2.35 2.35 0 0 1-2.2-1.5 2.35 2.35 0 0 1 .6-2.7zM148.6 155.4l.5-.4 1.1-.2h9.6a2.36 2.36 0 0 1 2.4 2.4 2.36 2.36 0 0 1-2.4 2.3h-9.6a2.35 2.35 0 0 1-2.2-1.5 2.35 2.35 0 0 1 .6-2.6zM164.9 147.2l1-.5 .5-.1h9.7a2.36 2.36 0 0 1 2.3 2.4 2.36 2.36 0 0 1-2.3 2.4h-9.7a2.36 2.36 0 0 1-2.2-1.5 2.36 2.36 0 0 1 .7-2.7zM164.9 155.4l.4-.4 1.1-.2h9.7a2.36 2.36 0 0 1 2.3 2.4 2.36 2.36 0 0 1-2.3 2.3h-9.7a2.37 2.37 0 0 1-2.2-1.5 2.37 2.37 0 0 1 .7-2.6zM181.1 147.2l.5-.3 1.1-.3h9.6a2.36 2.36 0 0 1 2.4 2.4 2.36 2.36 0 0 1-2.4 2.4h-9.6a2.36 2.36 0 0 1-2.2-1.5 2.36 2.36 0 0 1 .6-2.7zM181.1 155.4l.5-.4 1.1-.2h9.6a2.36 2.36 0 0 1 2.4 2.4 2.36 2.36 0 0 1-2.4 2.3h-9.6a2.37 2.37 0 0 1-2.2-1.5 2.37 2.37 0 0 1 .6-2.6z"/>
<path d="M197.4 147.2l1-.5 .5-.1h9.7a2.36 2.36 0 0 1 2.3 2.4 2.36 2.36 0 0 1-2.3 2.4h-9.7a2.36 2.36 0 0 1-2.2-1.6 2.36 2.36 0 0 1 .7-2.6zM197.4 155.4l.4-.4 1.1-.2h9.7a2.36 2.36 0 0 1 2.3 2.4 2.36 2.36 0 0 1-2.3 2.3h-9.7a2.37 2.37 0 0 1-2.1-1.5 2.37 2.37 0 0 1 .6-2.6zM67.3 163.5l1-.5 .6-.1h9.6a2.36 2.36 0 0 1 2.4 2.4 2.36 2.36 0 0 1-2.4 2.3h-9.6a2.35 2.35 0 0 1-2.2-1.5 2.35 2.35 0 0 1 .6-2.6zM83.6 163.5l1-.5 .6-.1h9.6a2.36 2.36 0 0 1 2.3 2.4 2.36 2.36 0 0 1-2.3 2.3h-9.6a2.36 2.36 0 0 1-2.3-1.5 2.36 2.36 0 0 1 .7-2.6zM99.8 163.5l.5-.3 1.1-.3h9.6a2.36 2.36 0 0 1 2.4 2.4 2.36 2.36 0 0 1-2.4 2.3h-9.6a2.36 2.36 0 0 1-2.2-1.5 2.36 2.36 0 0 1 .6-2.6zM116.1 163.5l1-.5 .6-.1h9.6a2.36 2.36 0 0 1 2.4 2.4 2.36 2.36 0 0 1-2.4 2.3h-9.6a2.36 2.36 0 0 1-2.2-1.5 2.36 2.36 0 0 1 .6-2.6zM132.4 163.5l.9-.5 .6-.1h9.6a2.36 2.36 0 0 1 2.4 2.4 2.36 2.36 0 0 1-2.4 2.3h-9.6a2.36 2.36 0 0 1-2.2-1.5 2.36 2.36 0 0 1 .7-2.6zM148.6 163.5l1-.5 .6-.1h9.6a2.36 2.36 0 0 1 2.4 2.4 2.36 2.36 0 0 1-2.4 2.3h-9.6a2.35 2.35 0 0 1-2.2-1.5 2.35 2.35 0 0 1 .6-2.6zM164.9 163.5l1-.5 .5-.1h9.7a2.36 2.36 0 0 1 2.3 2.4 2.36 2.36 0 0 1-2.3 2.3h-9.7a2.36 2.36 0 0 1-2.2-1.5 2.36 2.36 0 0 1 .7-2.6zM181.1 163.5l.5-.3 1.1-.3h9.6a2.36 2.36 0 0 1 2.4 2.4 2.36 2.36 0 0 1-2.4 2.3h-9.6a2.36 2.36 0 0 1-2.2-1.5 2.36 2.36 0 0 1 .6-2.6zM197.4 163.5l1-.5 .5-.1h9.7a2.36 2.36 0 0 1 2.3 2.4 2.36 2.36 0 0 1-2.3 2.3h-9.7a2.36 2.36 0 0 1-2.2-1.5 2.36 2.36 0 0 1 .7-2.6zM70.2 196.2h-5.1v3.2h5.1"/>
<path d="M70.2 196.2v3.2M70.2 196.2h137.1M70.2 199.4h137.1M207.3 196.2h5.1v3.2h-5.1M207.3 196.2v3.2"/>
<circle cx="312.7" cy="93.1" r="6.4"/>
<circle cx="138.7" cy="124.6" r="3.2"/>
</g>
<path d="M299.5 47.4l-2.1 1.3-3.2 2.3-3.1 2.7-2.2 2.2M325.4 40.8l3.8 .3 2.7 .4M350.7 49.1l4.2 3.2 3.5 3.4 3.3 3.9 2.4 3.5M282 65.4l-1.9 3.8-1.2 3M364.3 63.4l2.4 4.3 1.8 4.5M276.6 81.6l-.4 2.9-.1 3.9M277 97.9l1.1 4.2 .8 2.6M370.5 97.9l-1.2 4.6-.8 2.2M370.9 81.6l.4 3.7 .1 3.1M283.6 114.1l2.5 3.6 2.8 3.2M364.8 112.7l-2.8 4.2-2.3 2.9-2 2.1M294.5 126.1l2.6 1.9 2.8 1.7 5.4 2.7 3.5 1.3 4.1 1.2 3.6 .7 3 .3 3.1 .2 3.9-.1 3.7-.3 3.5-.6 6-1.7 3.4-1.4 3.3-1.6" fill="none" stroke="#000" stroke-width=".2"/>
<g font-size="8.5">
<text x="348.1" y="261.8">B</text>
<text x="405.9" y="261.6">A</text>
</g>
<text font-size="5.6" x="351.6" y="241.5">10790 STACKING PLATE</text>
<g font-size="4.9">
<text x="348.5" y="225.5">PARMATECH CORPORATION</text>
<text x="357.4" y="261.9">DWG-10790-SP-1.0</text>
</g>
<g font-size="4.2" fill="#808080">
<text x="231.8" y="60.8">R.20 X4</text>
<text x="130.4" y="66.8">5.40±.01</text>
<text x="159.3" y="71.4">.250±.002</text>
<text x="20.8" y="132">.320±.005 TYP</text>
<text x="218.6" y="126.6">3.49±.01</text>
<text x="255.5" y="142.8">R.093</text>
<text x="316.9" y="147.7">.379</text>
<text x="155.7" y="181.5">.451±.005 TYP</text>
<text x="229.9" y="212.8">.125±.005</text>
</g>
<g font-size="4.2">
<text x="96.3" y="71.3">A</text>
<text x="166.6" y="123.4">A</text>
<text x="376.5" y="131.7">.005</text>
<text x="387.9" y="131.7">A</text>
<text x="394.6" y="131.7">B</text>
<text x="314.4" y="165.1">DETAIL A</text>
<text x="312.6" y="169.2">SCALE 2 : 1</text>
<text x="57.3" y="227.3">B</text>
</g>
<g font-size="3.4">
<text x="347.1" y="232.3">TITLE:</text>
<text x="347.9" y="254.3">SIZE</text>
<text x="356.7" y="254.4">DWG. NO.</text>
<text x="405.7" y="254.5">REV</text>
<text x="348.1" y="267.9">SCALE: 1:1</text>
<text x="367" y="268">WEIGHT:</text>
<text x="393.8" y="267.9">SHEET 1 OF 1</text>
</g>
<g font-size="3.2">
<text x="38.3" y="6.7">8</text>
<text x="90.2" y="6.7">7</text>
<text x="139.7" y="6.5">6</text>
<text x="190" y="6.5">5</text>
<text x="240.4" y="6.5">4</text>
<text x="290.4" y="6.7">3</text>
<text x="340.4" y="6.5">2</text>
<text x="391.9" y="6.7">1</text>
<text x="10.9" y="41.6">D</text>
<text x="418.9" y="40.7">D</text>
<text x="10.9" y="106.3">C</text>
<text x="418.4" y="106.4">C</text>
<text x="10.8" y="170.2">B</text>
<text x="419.4" y="170.6">B</text>
<text x="10.8" y="237.2">A</text>
<text x="418.6" y="236.8">A</text>
<text x="278.1" y="253.8">MULTIPURPOSE</text>
<text x="278.1" y="257">ALUMINUM 6061</text>
<text x="38.8" y="273.8">8</text>
<text x="90.4" y="273.8">7</text>
<text x="140.2" y="273.8">6</text>
<text x="190.1" y="273.9">5</text>
<text x="240.5" y="273.8">4</text>
<text x="289" y="273.9">3</text>
<text x="339.1" y="273.8">2</text>
<text x="391.4" y="274.1">1</text>
</g>
<g font-size="2.5">
<text x="325.7" y="227.6">SDJ</text>
<text x="336" y="227.7">6/3/14</text>
</g>
<text font-size="2.4" x="269" y="222.4">UNLESS OTHERWISE SPECIFIED:</text>
<g font-size="2.2">
<text x="268.8" y="228">DIMENSIONS ARE IN INCHES</text>
<text x="304.1" y="227.7">DRAWN</text>
<text x="324.7" y="222.9">NAME</text>
<text x="337.2" y="222.9">DATE</text>
<text x="268.8" y="230.6">TOLERANCES:</text>
<text x="268.8" y="233.3">FRACTIONAL</text>
<text x="283.5" y="233.3">1/64</text>
<text x="304.1" y="232.6">CHECKED</text>
<text x="268.8" y="238.6">TWO PLACE DECIMAL</text>
<text x="268.8" y="235.9">ANGULAR: MACH</text>
<text x="291.7" y="236">BEND</text>
<text x="304" y="237.2">ENG APPR.</text>
<text x="268.8" y="241.3">THREE PLACE DECIMAL</text>
<text x="304.2" y="241.9">MFG APPR.</text>
<text x="304.1" y="246.7">Q.A.</text>
<text x="304.1" y="250.9">COMMENTS:</text>
</g>
<g font-size="2.1">
<text x="224.8" y="262">NEXT ASSY</text>
<text x="250.1" y="261.9">USED ON</text>
<text x="236.2" y="267.8">APPLICATION</text>
<text x="272.4" y="267.8">DO NOT SCALE DRAWING</text>
</g>
<g font-size="2">
<text x="180.8" y="249.2">PROPRIETARY AND CONFIDENTIAL</text>
<text x="268.5" y="246.8">INTERPRET GEOMETRIC</text>
<text x="268.5" y="249.4">TOLERANCING PER:</text>
<text x="177" y="252.8">THE INFORMATION CONTAINED IN THIS</text>
<text x="177" y="255.3">DRAWING IS THE SOLE PROPERTY OF</text>
<text x="177" y="257.8">&lt;INSERT COMPANY NAME HERE&gt;. ANY</text>
<text x="268.3" y="252.9">MATERIAL</text>
<text x="177" y="260.3">REPRODUCTION IN PART OR AS A WHOLE</text>
<text x="177" y="262.9">WITHOUT THE WRITTEN PERMISSION OF</text>
<text x="268.4" y="259.7">FINISH</text>
<text x="177" y="265.4">&lt;INSERT COMPANY NAME HERE&gt; IS</text>
<text x="177" y="267.9">PROHIBITED.</text>
</g>
</svg>
